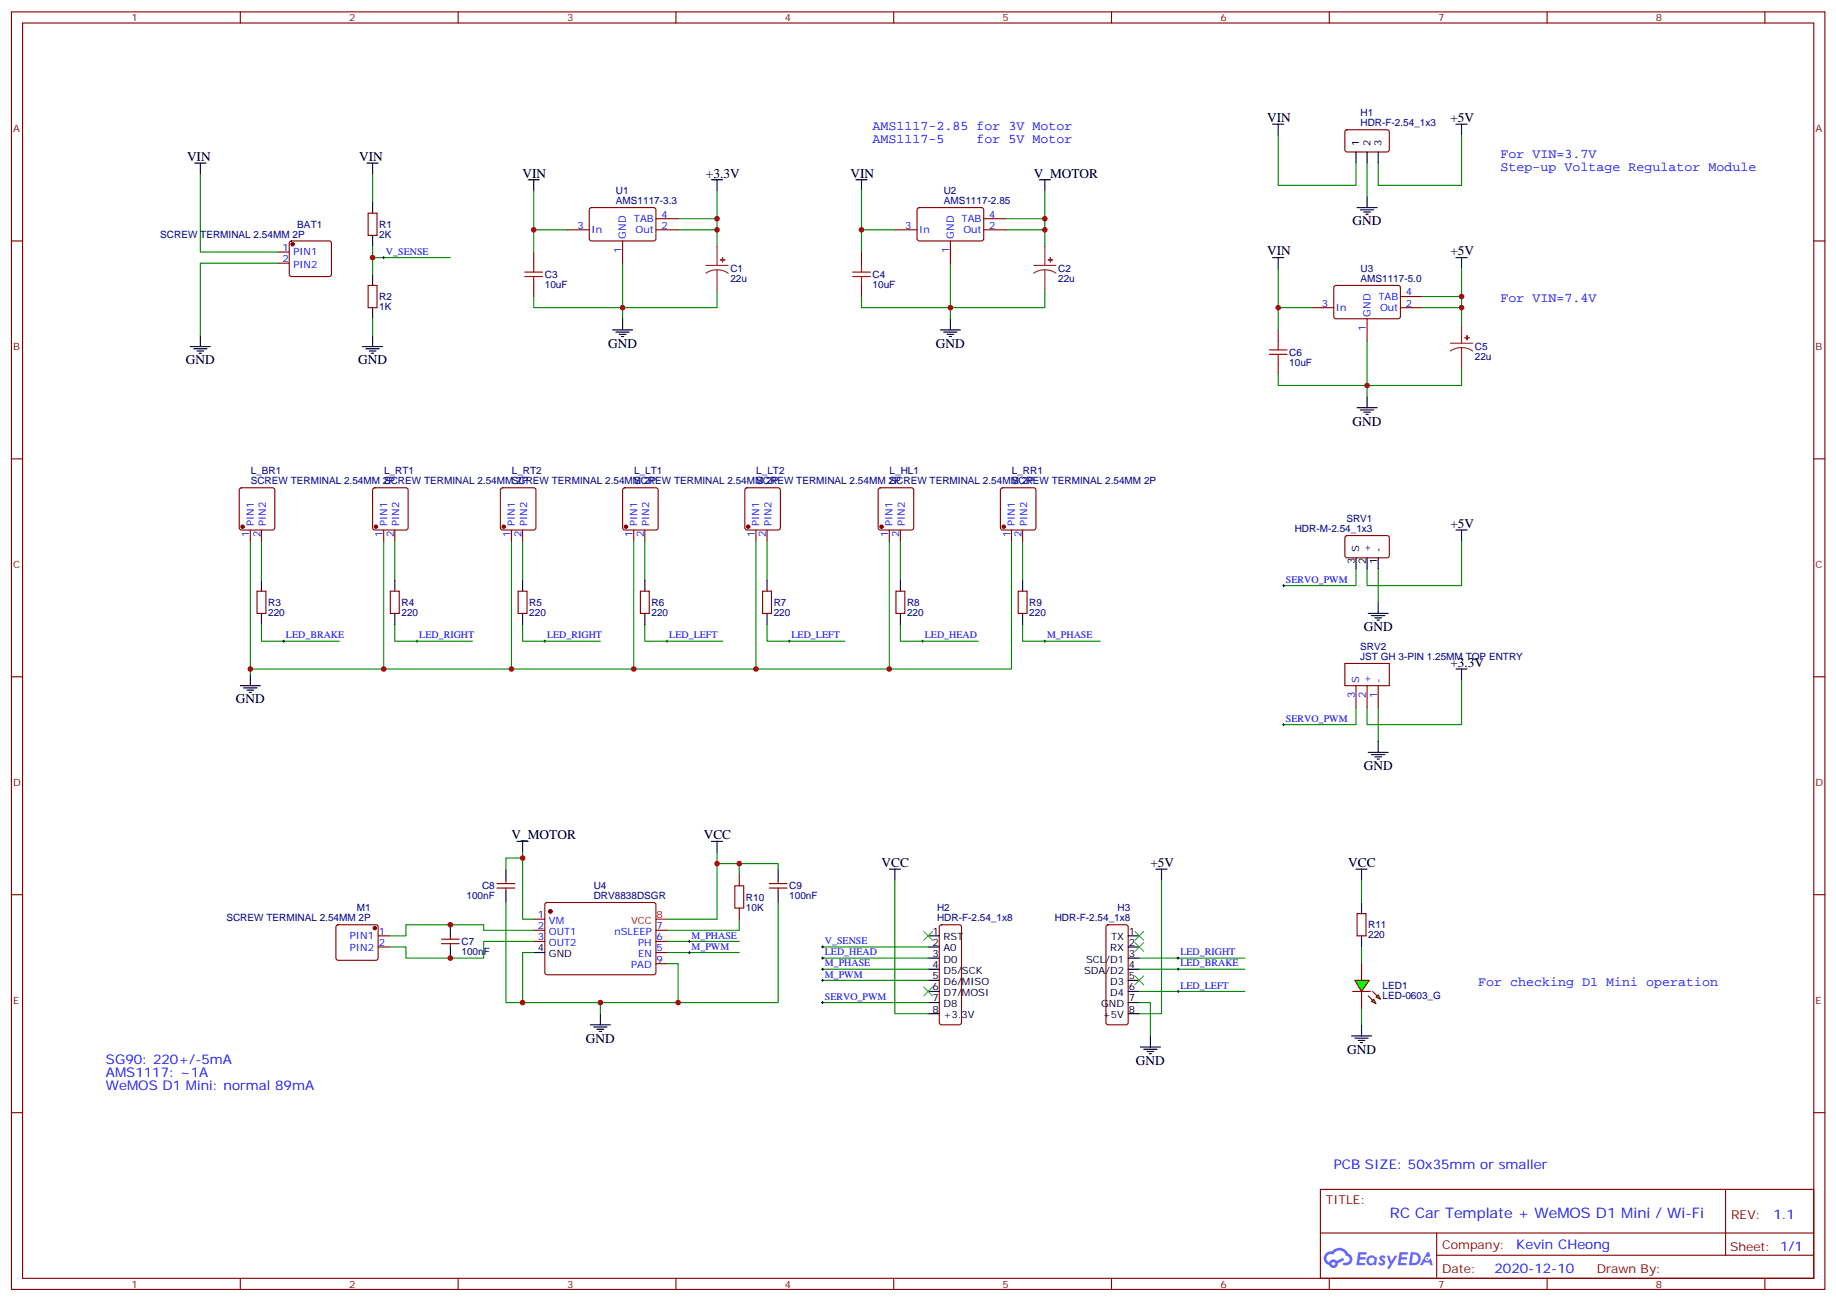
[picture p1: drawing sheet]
<svg xmlns="http://www.w3.org/2000/svg" width="583mm" height="413mm" viewBox="0 0 583 413" stroke-linecap="round" stroke-linejoin="round" font-family="sans-serif">
<g fill="none" stroke="#870000" stroke-width=".35">
<path d="M3.6 3.8h575.8v405.3h-575.8zM7.2 7.3h568.6v398.3h-568.6zM76.3 3.8v3.5M145.5 3.8v3.5M214.6 3.8v3.5M283.7 3.8v3.5M352.9 3.8v3.5M422 3.8v3.5M491.2 3.8v3.5M560.3 3.8v3.5M3.6 76.4h3.6M575.8 76.4h3.6"/>
<path d="M3.6 145.6h3.6M575.8 145.6h3.6M3.6 214.7h3.6M575.8 214.7h3.6M3.6 283.9h3.6M575.8 283.9h3.6M3.6 353h3.6M575.8 353h3.6M419.2 377.4h156.6v28.2h-156.6zM547.8 377.4v20.9M419.2 391.2h156.5M456.1 398.3h119.6"/>
<path d="M456.1 391.2v14.1M76.3 405.6v3.5M145.5 405.6v3.5M214.6 405.6v3.5M283.7 405.6v3.5M352.9 405.6v3.5M422 405.6v3.5M491.2 405.6v3.5M560.3 405.6v3.5"/>
</g>
<g fill="#5487ff">
<path d="M438.2 398.5a1.22 1.22 0 0 1 1.7 .3l-.4 .6a.47 .47 0 0 0-.3-.4 .47 .47 0 0 0-.5 .2l.1 .2a1.14 1.14 0 0 1 .8 1.8 1.14 1.14 0 0 1-1.9-.1l-.2-.2 .5-.5 .7 .4a.29 .29 0 0 0 .3-.2 .29 .29 0 0 0-.2-.4 1.04 1.04 0 0 1-.6-1.7z"/>
<path d="M431.2 397.3h2.4l.3 .2-.2 .5h-1.8l-.1 .9h1.5l.3 .4-.3 .3h-1.6l-.2 1.1 1.7 .1 .2 .3-.2 .3h-2.6z"/>
<path d="M444.3 397.3l2.7 .2-.1 .5h-1.8l-.2 .9h1.6l.3 .4-.4 .3h-1.6l-.1 1.1 1.7 .1 .2 .3-.2 .3h-2.6z"/>
<path d="M453.1 397.3h.7l.3 1.2-.6 .4a.69 .69 0 0 0-1 .2 .69 .69 0 0 0 .4 1 .69 .69 0 0 0 .9-.6l.5-.3 .6 2.2h-.8l-.2-.8h-1.8l-.5 .8h-.8z"/>
<path d="M440.3 398.4h.8l.6 1.8 1.1-1.8h.9l-2.6 4.2h-.8l.9-1.6z"/>
<path d="M447.9 397.3l-.6 4.1h1.3a2.11 2.11 0 0 0 2.5-2.1 2.11 2.11 0 0 0-2.5-2zM448.6 398a1.43 1.43 0 0 1 1.6 1.6 1.43 1.43 0 0 1-2 1.1z"/>
<path d="M434.2 398.9a1.54 1.54 0 0 0-.1 2.2 1.54 1.54 0 0 0 2.2 .1l.6 .2 .3-2.2-.6-.3a1.49 1.49 0 0 0-2.4 0zM434.5 399.9a.94 .94 0 0 1 1.8 0 .94 .94 0 0 1-1.8 0z"/>
<path d="M420.9 397.7a2.18 2.18 0 0 0 1.1 3.7 1.44 1.44 0 0 0 1.6 .9 1.44 1.44 0 0 0 1.2-1.5l2-1-.5-.7-1.9 1a1.47 1.47 0 0 0-2.4 .4 1.39 1.39 0 0 1-.7-1.9 1.39 1.39 0 0 1 2-.5 2.12 2.12 0 0 1 2.2-1.3 2.12 2.12 0 0 1 1.9 1.7 1.14 1.14 0 0 1 1.1 1.4 1.14 1.14 0 0 1-1.7 .7 .43 .43 0 0 0-.5 .4 .43 .43 0 0 0 .4 .5 1.98 1.98 0 0 0 2.5-1.3 1.98 1.98 0 0 0-1.2-2.5 3.1 3.1 0 0 0-5.3-.7l-.9 .1zM422.8 401a.55 .55 0 0 1 1.1 0 .55 .55 0 0 1-1.1 0z"/>
<circle cx="453.1" cy="399.4" r=".26"/>
</g>
<g fill="#870000" stroke="#870000" stroke-width=".35">
<circle cx="174.7" cy="289.2" r=".53"/>
<circle cx="119" cy="294.5" r=".53"/>
<circle cx="92.9" cy="77.5" r=".53"/>
<circle cx="77" cy="167.1" r=".53"/>
<circle cx="119.3" cy="167.1" r=".53"/>
<circle cx="159.9" cy="167.1" r=".53"/>
<circle cx="198.7" cy="167.1" r=".53"/>
<circle cx="237.5" cy="167.1" r=".53"/>
<circle cx="279.9" cy="167.1" r=".53"/>
<circle cx="318.7" cy="167.1" r=".53"/>
</g>
<g fill="none" stroke="#870000" stroke-width=".35">
<path d="M427.2 41.4l.5-.2h12.9l.5 .7-.1 5.9-.6 .4h-13l-.4-.7v-5.6zM88.3 80h3.5M92.1 76.7l.4-.3h12l.5 .3 .2 .5v9.8l-.2 .5-.5 .2h-12l-.5-.2-.2-.5v-9.8zM116.9 67.6h2.8v7.1h-2.8zM169.4 80v3.5M180 72.9h7.1M187.3 66.1l.5-.2h20l.4 .7v9.4l-.7 .4h-20l-.4-.7v-9.1zM197.7 76.4v7.1M208.2 72.9h7.1M208.2 69.4h7.1M273.5 80v3.5M284.1 72.9h7"/>
<path d="M291.4 66.1l.5-.2h20l.4 .7-.1 9.4-.6 .4h-20l-.5-.7v-9.1zM301.7 76.4v7.1M312.3 72.9h7.1M312.3 69.4h7.1M88.3 83.5h3.5M116.9 90.6h2.8v7h-2.8zM169.4 90.6v3.5M273.5 90.6v3.5M416.4 97.6h7M423.7 90.8l.4-.2h20.1l.4 .7-.1 9.4-.6 .4h-20l-.5-.7v-9.1zM444.6 97.6h7.1M444.6 94.1h7.1"/>
<path d="M405.8 104.7v3.5M405.8 115.3v3.5M434 101.1v7.1M76.2 155l.5-.2h9.8l.5 .2 .2 .5v12l-.2 .5-.5 .2h-9.8l-.5-.3-.2-.4v-12zM118.5 155l.5-.2h9.9l.5 .2 .2 .5v12l-.3 .5-.4 .2h-9.9l-.5-.3-.2-.4v-12zM159.1 155l.5-.2h9.8l.5 .2 .2 .5v12l-.2 .5-.5 .2h-9.8l-.5-.3-.2-.4v-12zM197.9 155l.5-.2h9.8l.5 .2 .3 .5v12l-.3 .5-.5 .2h-9.8l-.5-.3-.2-.4v-12zM236.7 155l.5-.2h9.9l.4 .2 .3 .5v12l-.3 .5-.4 .2h-9.9l-.5-.3-.2-.4v-12zM279 155l.5-.2h9.9l.5 .2 .2 .5v12l-.2 .5-.5 .2h-9.9l-.5-.3-.2-.4v-12zM317.8 155l.5-.2h9.9l.5 .2 .2 .5v12l-.2 .5-.5 .2h-9.9l-.5-.3-.2-.4v-12zM79.5 168.2v3.5M83 168.2v3.5"/>
<path d="M121.8 168.2v3.5M125.3 168.2v3.5M162.4 168.2v3.5M165.9 168.2v3.5M201.2 168.2v3.5M204.7 168.2v3.5M240 168.2v3.5M243.5 168.2v3.5M282.3 168.2v3.5M285.9 168.2v3.5M321.1 168.2v3.5M324.7 168.2v3.5"/>
<path d="M427.2 170.1l.5-.2 12.9 .1 .5 .6-.1 6-.6 .4-13-.1-.4-.6v-5.7zM81.6 187.6h2.8v7h-2.8zM123.9 187.6h2.9v7h-2.9zM164.5 187.6h2.8v7h-2.8zM203.3 187.6h2.8v7h-2.8zM242.1 187.6h2.8v7h-2.8zM284.4 187.6h2.9v7h-2.9zM323.3 187.6h2.8v7h-2.8zM427 210.5h14.1v7.1h-14.1zM430.5 217.6v7M434 217.6v7M437.6 217.6v7"/>
<path d="M234.7 277.5v3.6M106.9 293.6l.5-.2h11.9l.5 .2 .3 .5v9.9l-.3 .5-.5 .2h-11.9l-.5-.2-.3-.5v-9.9zM120.1 296.9h3.5M140.2 299.4h5.6M140.2 298h5.6M143 296.9v1.1M143 299.4v1.1M169.4 291.6h3.6M169.4 295.2h3.6M169.4 298.7h3.6M173.2 286.6l.5-.3 34.1 .1 .4 .7v21.7l-.7 .5-34.1-.1-.4-.6v-21.5zM208.2 295.2h3.6"/>
<path d="M208.2 298.7h3.6M234.7 288.1v3.5M298.4 293.6l.5-.2h5.7l.5 .2 .2 .5v30.3l-.3 .5-.4 .3h-5.7l-.5-.3-.2-.5v-30.3zM351.4 293.6l.4-.2h5.7l.5 .2 .2 .5v30.3l-.3 .5-.4 .3h-5.7l-.5-.3-.2-.5v-30.3zM430.8 289.9h2.9v7h-2.9zM120.1 300.5h3.5M208.2 302.2h3.6M208.2 305.8h3.6M432.3 305.8v5.2M432.3 314.6v5.3"/>
</g>
<g fill="none" stroke="#000" stroke-width=".35">
<path d="M404 39.4h3.6M405.8 39.4v3.5M462.2 39.4h3.6M464 39.4v3.5M61.8 51.8h3.6M63.6 51.8v3.5M116.5 51.8h3.6M118.3 51.8v3.5M167.7 57h3.5M169.4 57v3.6M225.9 57h3.5M227.6 57v3.6"/>
<path d="M271.7 57h3.6M273.5 57v3.6M330 57h3.5M331.7 57v3.6M430.5 48.2v3.6M434 48.2v3.6M437.6 48.2v3.6M118.3 64.1v3.5M118.3 74.7v3.5M430.8 65.9h6.4M431.9 66.6h4.2M433 67.3h2.1"/>
<path d="M433.7 68h.7M434 62.3v3.6M118.3 87v3.6M118.3 97.6v3.5M404 81.7h3.6M405.8 81.7v3.6M462.2 81.7h3.6M464 81.7v3.6M60.4 110h6.4M61.5 110.7h4.2M62.5 111.4h2.2M63.3 112.1h.7"/>
<path d="M63.6 106.4v3.6M115.1 110h6.4M116.2 110.7h4.2M117.2 111.4h2.1M117.9 112.1h.7M118.3 106.4v3.6M194.5 104.7h6.3M195.5 105.4h4.3M196.6 106.1h2.1M197.3 106.8h.7M197.7 101.1v3.6M298.6 104.7h6.3"/>
<path d="M299.6 105.4h4.2M300.7 106.1h2.1M301.4 106.8h.7M301.7 101.1v3.6M430.8 129.4h6.4M431.9 130.1h4.2M433 130.8h2.1M433.7 131.5h.7M434 125.8v3.6M430.5 177v3.5M434 177v3.5M437.6 177v3.5"/>
<path d="M462.2 168.2h3.6M464 168.2v3.5M83 184v3.6M83 194.6v3.6M125.3 184v3.6M125.3 194.6v3.6M165.9 184v3.6M165.9 194.6v3.6M204.7 184v3.6M204.7 194.6v3.6M243.5 184v3.6M243.5 194.6v3.6"/>
<path d="M285.9 184v3.6M285.9 194.6v3.6M324.7 184v3.6M324.7 194.6v3.6M434.4 194.6h6.3M435.4 195.3h4.3M436.5 196h2.1M437.2 196.7h.7M437.6 191.1v3.5M76.3 217.6h6.4M77.4 218.3h4.2M78.4 219h2.1"/>
<path d="M79.1 219.7h.7M79.5 214v3.6M462.2 212.3h3.6M464 212.3v3.5M434.4 238.7h6.3M435.4 239.4h4.3M437.6 235.2v3.5M436.5 240.1h2.1M437.2 240.8h.7M164.1 266.9h3.6M165.9 266.9v3.6M225.9 266.9h3.5"/>
<path d="M227.6 266.9v3.6M282.3 275.8h3.6M284.1 275.8v3.5M367 275.8h3.5M368.8 275.8v3.5M430.5 275.8h3.5M432.3 275.8v3.5M143 293.4v3.5M294.7 296.9h3.5M358.2 296.9h3.5M432.3 286.3v3.6M432.3 296.9v3.6"/>
<path d="M143 300.5v3.5M169.4 302.2h3.6M294.7 300.5h3.5M294.7 304h3.5M294.7 307.5h3.5M294.7 311h3.5M294.7 314.6h3.5M294.7 318.1h3.5M358.2 300.5h3.5M358.2 304h3.5M358.2 307.5h3.5M358.2 311h3.5"/>
<path d="M358.2 314.6h3.5M358.2 318.1h3.5M187.4 325.2h6.4M188.5 325.9h4.2M189.5 326.6h2.2M190.3 327.3h.7M190.6 321.6v3.6M294.7 321.6h3.5M358.2 321.6h3.5M362.1 332.2h6.3M363.1 332.9h4.2M364.2 333.6h2.1"/>
<path d="M364.9 334.3h.7M365.2 328.7v3.5M429.1 328.7h6.3M430.1 329.4h4.3M431.2 330.1h2.1M431.9 330.8h.7M432.3 325.2v3.5"/>
</g>
<path d="M208.2 291.6h3.6" fill="none" stroke="#f00" stroke-width=".35"/>
<g fill="none" stroke="#a10000" stroke-width=".35">
<path d="M166.6 87.7h5.7M166.6 86.3h5.7M169.4 83.5v2.8M169.4 87.7v2.9M270.7 87.7h5.6M270.7 86.3h5.6M273.5 83.5v2.8M273.5 87.7v2.9M403 112.4h5.6M403 111h5.6M405.8 108.2v2.8M405.8 112.4v2.9"/>
<path d="M233.3 281.1h2.8v7h-2.8z"/>
</g>
<g fill="none" stroke="#8c2424" stroke-width=".35">
<path d="M227.6 78.2v6M331.7 78.2v6M224.1 84.2h7.1M227.6 85.6l-1.8 .3-1.7 .8M227.6 85.6l1.9 .3 1.7 .8M227.6 85.6v6.7M328.2 84.2h7M331.7 85.6l-1.8 .3-1.7 .8M331.7 85.6l1.9 .3 1.6 .8M331.7 85.6v6.7M460.5 108.9h7M464 110.3l-1.8 .2-1.7 .9"/>
<path d="M464 110.3l1.9 .3 1.6 .8M464 102.9v6M464 110.3v6.7"/>
</g>
<g fill="#8c2424" stroke="#8c2424" stroke-width=".35">
<path d="M465.1 107.1l1.4 .1z"/>
<path d="M465.7 106.4l.1 1.4z"/>
<path d="M228.7 82.4l1.4 .1z"/>
<path d="M229.4 81.7v1.4z"/>
<path d="M332.8 82.4l1.4 .1z"/>
<path d="M333.4 81.7l.1 1.4z"/>
</g>
<g fill="none" stroke="#008700" stroke-width=".35">
<path d="M63.6 55.3v24.7h24.7M118.3 55.3v8.8M405.8 42.9v15.9h24.7v-7M434 51.8v10.5M464 42.9v15.9h-26.4v-7M118.3 78.2v8.8M169.4 60.6v12.3M180 72.9h-10.6v7.1M215.3 69.4h12.3v3.5M215.3 72.9h12.3v5.3M227.6 60.6v8.8M273.5 60.6v12.3"/>
<path d="M284.1 72.9h-10.6v7.1M319.4 69.4h12.3v3.5M319.4 72.9h12.3v5.3M331.7 60.6v8.8M88.3 83.5h-24.7v22.9M118.3 81.7h24.7M197.7 83.5v17.6M227.6 92.3v5.3h-58.2v-3.5M301.7 83.5v17.6M331.7 92.3v5.3h-58.2v-3.5M405.8 85.3v12.3M416.4 97.6h-10.6v7.1"/>
<path d="M451.7 97.6h12.3v5.3M451.7 94.1h12.3v3.5M464 85.3v8.8M118.3 101.1v5.3M434 108.2v17.6M464 117v5.3h-58.2v-3.5M79.5 171.7v42.3M83 171.7v12.3M121.8 171.7v40.6M125.3 171.7v12.3M162.4 171.7v40.6M165.9 171.7v12.3"/>
<path d="M201.2 171.7v40.6M204.7 171.7v12.3M240 171.7v40.6M243.5 171.7v12.3M282.3 171.7v40.6M285.9 171.7v12.3M321.1 171.7v40.6h-241.6M324.7 171.7v12.3M464 171.7v14.1h-30v-5.3M83 198.2v5.2h24.7M125.3 198.2v5.2h24.7M165.9 198.2v5.2h24.7"/>
<path d="M204.7 198.2v5.2h24.7M243.5 198.2v5.2h24.7M285.9 198.2v5.2h24.7M324.7 198.2v5.2h24.7M430.5 180.5v5.3h-22.9M437.6 180.5v10.6M464 215.8v14.1h-30v-5.3M430.5 224.6v5.3h-22.9M437.6 224.6v10.6M165.9 270.5v21.1h3.5M227.6 270.5v21.1h-15.8M227.6 274h7.1v3.5"/>
<path d="M284.1 279.3v42.3h10.6M368.8 279.3v42.3h-7.1M432.3 279.3v7M169.4 295.2h-15.8v-1.8h-24.7v3.5h-5.3M169.4 298.7h-15.8v5.3h-24.7v-3.5h-5.3M211.8 298.7h22.9M234.7 291.6v3.6h-22.9M169.4 302.2h-3.5v15.9h24.7v3.5M211.8 305.8h3.5v12.3h-24.7M211.8 302.2h22.9M261.2 300.5h33.5M261.2 304h33.5"/>
<path d="M261.2 307.5h33.5M261.2 311h33.5M261.2 318.1h33.5M361.7 318.1h3.5v10.6M361.7 304h33.5M361.7 307.5h33.5M361.7 314.6h33.5M432.3 300.5v5.3M432.3 319.9v5.3"/>
</g>
<g fill="none" stroke="#000" stroke-width=".32">
<path d="M121.5 81.7h.7M121.8 81.4v.7M407.2 185.8h.7M407.6 185.5v.7M89.7 203.4h.7M90.1 203.1v.7M132 203.4h.8M132.4 203.1v.7M172.6 203.4h.7M173 203.1v.7M211.4 203.4h.7M211.8 203.1v.7"/>
<path d="M250.2 203.4h.7M250.6 203.1v.7M292.6 203.4h.7M292.9 203.1v.7M331.4 203.4h.7M331.7 203.1v.7M407.2 229.9h.7M407.6 229.6v.7M218.5 298.7h.7M218.8 298.3v.7M218.5 302.2h.7M218.8 301.9v.7"/>
<path d="M260.8 300.5h.7M260.8 307.5h.7M260.8 318.1h.7M261.2 300.1v.7M261.2 307.2v.7M261.2 317.7v.8M373.7 307.5h.7M373.7 304h.7M373.7 314.6h.7M374.1 303.6v.7M374.1 307.2v.7M374.1 314.2v.7"/>
</g>
<path d="M293.3 295.5l2.8 2.8M296.1 295.5l-2.8 2.8M360.3 295.5l2.8 2.8M360.3 299l2.8 2.9M363.1 295.5l-2.8 2.8M363.1 299l-2.8 2.9M293.3 313.2l2.8 2.8M296.1 313.2l-2.8 2.8M360.3 309.6l2.8 2.9M363.1 309.6l-2.8 2.9" fill="none" stroke="#3c3" stroke-width=".35"/>
<g fill="#0f0" stroke="#870000" stroke-width=".35">
<path d="M435.4 317.7l.7-.7 .7 1.5z"/>
<path d="M436.8 316.3l.8-.7 .7 1.4z"/>
</g>
<g fill="#870000" stroke="#870000" stroke-width=".35">
<path d="M434.4 316l1.4 1.4z"/>
<path d="M435.8 314.6l1.4 1.4z"/>
</g>
<path d="M429.4 314.6h5.7z" fill="#f00" stroke="#870000" stroke-width=".35"/>
<path d="M430.1 311h4.6l-2.4 3.6z" fill="#0f0" stroke="#870000" stroke-width=".35"/>
<path d="M160.6 279.3v1.1M247.1 279.3v1.1M157.8 281.8h5.6M157.8 280.4h5.6M160.6 281.8v1M244.2 281.8h5.7M244.2 280.4h5.7M247.1 281.8v1" fill="none" stroke="#870000" stroke-width=".35"/>
<path d="M160.6 275.8v3.5M247.1 275.8v3.5M160.6 282.8v3.5M247.1 282.8v3.5" fill="none" stroke="#000" stroke-width=".35"/>
<path d="M165.9 272.2h-5.3v3.6M234.7 274h12.4v1.8M160.6 286.3v31.8h5.3M247.1 286.3v31.8h-31.8" fill="none" stroke="#008700" stroke-width=".35"/>
<path d="M260.8 311h.7M260.8 304h.7M261.2 303.6v.7M261.2 310.7v.7" fill="none" stroke="#000" stroke-width=".32"/>
<g fill="#c00">
<circle cx="464" cy="97.6" r=".88"/>
<circle cx="434" cy="122.3" r=".88"/>
<circle cx="197.7" cy="97.6" r=".88"/>
<circle cx="227.6" cy="72.9" r=".88"/>
<circle cx="301.7" cy="97.6" r=".88"/>
<circle cx="331.7" cy="72.9" r=".88"/>
<circle cx="190.6" cy="318.1" r=".88"/>
<circle cx="464" cy="94.1" r=".88"/>
<circle cx="227.6" cy="69.4" r=".88"/>
<circle cx="227.6" cy="274" r=".88"/>
<circle cx="143" cy="293.4" r=".88"/>
<circle cx="143" cy="304" r=".88"/>
<circle cx="405.8" cy="97.6" r=".88"/>
<circle cx="273.5" cy="72.9" r=".88"/>
<circle cx="169.4" cy="72.9" r=".88"/>
<circle cx="331.7" cy="69.4" r=".88"/>
<circle cx="79.5" cy="212.3" r=".88"/>
<circle cx="282.3" cy="212.3" r=".88"/>
<circle cx="240" cy="212.3" r=".88"/>
<circle cx="201.2" cy="212.3" r=".88"/>
<circle cx="162.4" cy="212.3" r=".88"/>
<circle cx="121.8" cy="212.3" r=".88"/>
<circle cx="118.3" cy="81.7" r=".88"/>
<circle cx="215.3" cy="318.1" r=".88"/>
<circle cx="234.7" cy="274" r=".88"/>
<circle cx="165.9" cy="272.2" r=".88"/>
<circle cx="165.9" cy="318.1" r=".88"/>
</g>
<text font-size="4.6" fill="#00f" x="441.3" y="386.4">RC Car Template + WeMOS D1 Mini / Wi-Fi</text>
<g font-size="4.2" fill="#00f">
<text x="277" y="41.2">AMS1117-2.85 for 3V Motor</text>
<text x="277" y="45.4">AMS1117-5</text>
<text x="310.1" y="45.4">for 5V Motor</text>
<text x="476.4" y="50">For VIN=3.7V</text>
<text x="476.4" y="54.2">Step-up Voltage Regulator Module</text>
<text x="476.4" y="95.8">For VIN=7.4V</text>
<text x="469.3" y="312.8">For checking D1 Mini operation</text>
<text x="33.6" y="337.5">SG90: 220+/-5mA</text>
<text x="33.6" y="341.7">AMS1117: ~1A</text>
<text x="33.6" y="346">WeMOS D1 Mini: normal 89mA</text>
<text x="423.4" y="371">PCB SIZE: 50x35mm or smaller</text>
<text x="563" y="386.6">1.1</text>
<text x="481.4" y="396.2">Kevin CHeong</text>
<text x="474.5" y="404">2020-12-10</text>
</g>
<g font-size="4.2">
<text x="402.3" y="38.7">VIN</text>
<text x="460.5" y="38.7">+5V</text>
<text x="59.4" y="51">VIN</text>
<text x="114.1" y="51">VIN</text>
<text x="165.9" y="56.3">VIN</text>
<text x="224.1" y="56.3">+3.3V</text>
<text x="270" y="56.3">VIN</text>
<text x="328.2" y="56.3">V_MOTOR</text>
<text x="429.4" y="71.5">GND</text>
<text x="402.3" y="81">VIN</text>
<text x="460.5" y="81">+5V</text>
<text x="193.1" y="110.3">GND</text>
<text x="297.1" y="110.3">GND</text>
<text x="59" y="115.6">GND</text>
<text x="113.7" y="115.6">GND</text>
<text x="429.4" y="135">GND</text>
<text x="460.5" y="167.5">+5V</text>
<text x="433" y="200.3">GND</text>
<text x="460.5" y="211.6">+3.3V</text>
<text x="74.9" y="223.2">GND</text>
<text x="433" y="244.4">GND</text>
<text x="162.4" y="266.2">V_MOTOR</text>
<text x="223.4" y="266.2">VCC</text>
<text x="279.9" y="275.1">VCC</text>
<text x="365.2" y="275.1">+5V</text>
<text x="428" y="275.1">VCC</text>
<text x="186" y="330.8">GND</text>
<text x="427.7" y="334.3">GND</text>
<text x="360.6" y="337.9">GND</text>
</g>
<g font-size="3.9" fill="#800">
<text x="421" y="382">TITLE:</text>
<text x="549.6" y="386.6">REV:</text>
<text x="457.9" y="396.2">Company:</text>
<text x="549.2" y="396.8">Sheet: 1/1</text>
<text x="457.9" y="403.8">Date:</text>
<text x="506.9" y="403.9">Drawn By:</text>
</g>
<g font-size="3.2" fill="#800">
<text x="41.7" y="6.8">1</text>
<text x="110.9" y="6.8">2</text>
<text x="180" y="6.8">3</text>
<text x="249.2" y="6.8">4</text>
<text x="318.3" y="6.8">5</text>
<text x="387.5" y="6.8">6</text>
<text x="456.6" y="6.8">7</text>
<text x="525.7" y="6.8">8</text>
<text x="4.2" y="41.9">A</text>
<text x="576.4" y="41.9">A</text>
<text x="4.2" y="111">B</text>
<text x="576.4" y="111">B</text>
<text x="4.2" y="180.2">C</text>
<text x="576.4" y="180.2">C</text>
<text x="4.2" y="249.3">D</text>
<text x="576.4" y="249.3">D</text>
<text x="4.2" y="318.5">E</text>
<text x="576.4" y="318.5">E</text>
<text x="41.7" y="408.6">1</text>
<text x="110.9" y="408.6">2</text>
<text x="180" y="408.6">3</text>
<text x="249.2" y="408.6">4</text>
<text x="318.3" y="408.6">5</text>
<text x="387.5" y="408.6">6</text>
<text x="456.6" y="408.6">7</text>
<text x="525.7" y="408.6">8</text>
</g>
<g font-size="3.2" fill="#000080">
<text x="431.9" y="40.1">HDR-F-2.54_1x3</text>
<text x="431.9" y="36.9">H1</text>
<text x="195.6" y="64.7">AMS1117-3.3</text>
<text x="195.6" y="61.5">U1</text>
<text x="299.6" y="64.7">AMS1117-2.85</text>
<text x="299.6" y="61.5">U2</text>
<text x="50.9" y="75.4">SCREW TERMINAL 2.54MM 2P</text>
<text x="94.4" y="72.2">BAT1</text>
<text x="120.4" y="75.4">2K</text>
<text x="120.4" y="72.2">R1</text>
<text x="173" y="88.2">C3</text>
<text x="231.9" y="89.6">22u</text>
<text x="231.9" y="86.4">C1</text>
<text x="277" y="88.2">C4</text>
<text x="336" y="89.6">22u</text>
<text x="336" y="86.4">C2</text>
<text x="431.9" y="89.4">AMS1117-5.0</text>
<text x="431.9" y="86.2">U3</text>
<text x="120.4" y="95.1">R2</text>
<text x="173" y="91.4">10uF</text>
<text x="277" y="91.4">10uF</text>
<text x="120.4" y="98.3">1K</text>
<text x="409.3" y="112.9">C6</text>
<text x="468.2" y="111.1">C5</text>
<text x="409.3" y="116.1">10uF</text>
<text x="468.2" y="114.3">22u</text>
<text x="79.6" y="153.7">SCREW TERMINAL 2.54MM 2P</text>
<text x="79.6" y="150.5">L_BR1</text>
<text x="121.9" y="153.7">SCREW TERMINAL 2.54MM 2P</text>
<text x="121.9" y="150.5">L_RT1</text>
<text x="162.5" y="153.7">SCREW TERMINAL 2.54MM 2P</text>
<text x="162.5" y="150.5">L_RT2</text>
<text x="201.3" y="153.7">SCREW TERMINAL 2.54MM 2P</text>
<text x="201.3" y="150.5">L_LT1</text>
<text x="240.1" y="153.7">SCREW TERMINAL 2.54MM 2P</text>
<text x="240.1" y="150.5">L_LT2</text>
<text x="282.4" y="153.7">SCREW TERMINAL 2.54MM 2P</text>
<text x="282.4" y="150.5">L_HL1</text>
<text x="321.2" y="153.7">SCREW TERMINAL 2.54MM 2P</text>
<text x="321.2" y="150.5">L_RR1</text>
<text x="427.5" y="165.7">SRV1</text>
<text x="411.1" y="168.9">HDR-M-2.54_1x3</text>
<text x="85.1" y="195.5">220</text>
<text x="85.1" y="192.2">R3</text>
<text x="127.5" y="195.5">220</text>
<text x="127.5" y="192.2">R4</text>
<text x="168" y="195.5">220</text>
<text x="168" y="192.2">R5</text>
<text x="206.8" y="195.5">220</text>
<text x="206.8" y="192.2">R6</text>
<text x="245.6" y="195.5">220</text>
<text x="245.6" y="192.2">R7</text>
<text x="288" y="195.5">220</text>
<text x="288" y="192.2">R8</text>
<text x="326.8" y="195.5">220</text>
<text x="326.8" y="192.2">R9</text>
<text x="431.8" y="209.4">JST GH 3-PIN 1.25MM TOP ENTRY</text>
<text x="431.8" y="206.3">SRV2</text>
<text x="148.1" y="285.4">100nF</text>
<text x="153" y="282.2">C8</text>
<text x="188.5" y="285.3">DRV8838DSGR</text>
<text x="188.5" y="282.1">U4</text>
<text x="236.8" y="285.7">R10</text>
<text x="250.6" y="285.4">100nF</text>
<text x="250.6" y="282.2">C9</text>
<text x="71.9" y="292.3">SCREW TERMINAL 2.54MM 2P</text>
<text x="113.3" y="289.2">M1</text>
<text x="236.8" y="288.9">10K</text>
<text x="297.5" y="292.3">HDR-F-2.54_1x8</text>
<text x="297.5" y="289.1">H2</text>
<text x="334.9" y="292.3">HDR-F-2.54_1x8</text>
<text x="354.8" y="289.2">H3</text>
<text x="146.5" y="299.8">C7</text>
<text x="434.4" y="297.8">220</text>
<text x="434.4" y="294.5">R11</text>
<text x="146.5" y="303">100nF</text>
<text x="439" y="317">LED-0603_G</text>
<text x="439" y="313.9">LED1</text>
</g>
<g font-size="3.2">
<text x="431.6" y="46.5" transform="rotate(-90 431.6 46.5)">1</text>
<text x="435.1" y="46.5" transform="rotate(-90 435.1 46.5)">2</text>
<text x="438.6" y="46.5" transform="rotate(-90 438.6 46.5)">3</text>
<text x="430.1" y="179" transform="rotate(-90 430.1 179)">3</text>
<text x="431.6" y="175.2" transform="rotate(-90 431.6 175.2)">S</text>
<text x="433.7" y="179" transform="rotate(-90 433.7 179)">2</text>
<text x="435.1" y="175.2" transform="rotate(-90 435.1 175.2)">+</text>
<text x="437.2" y="179" transform="rotate(-90 437.2 179)">1</text>
<text x="438.6" y="175.2" transform="rotate(-90 438.6 175.2)">-</text>
<text x="296" y="296.6">1</text>
<text x="299.5" y="298.3">RST</text>
<text x="352.7" y="298.3">TX</text>
<text x="358.4" y="296.6">1</text>
<text x="170.8" y="301.9">4</text>
<text x="174.3" y="303.6">GND</text>
<text x="296" y="300.1">2</text>
<text x="296" y="303.6">3</text>
<text x="299.5" y="301.9">A0</text>
<text x="299.5" y="305.4">D0</text>
<text x="344.8" y="305.4">SCL/D1</text>
<text x="352.5" y="301.9">RX</text>
<text x="358.4" y="300.1">2</text>
<text x="358.4" y="303.6">3</text>
<text x="296" y="307.2">4</text>
<text x="296" y="310.7">5</text>
<text x="299.5" y="308.9">D5/SCK</text>
<text x="344.2" y="308.9">SDA/D2</text>
<text x="358.4" y="307.2">4</text>
<text x="358.4" y="310.7">5</text>
<text x="296" y="314.2">6</text>
<text x="296" y="317.7">7</text>
<text x="299.5" y="312.5">D6/MISO</text>
<text x="299.5" y="316">D7/MOSI</text>
<text x="352.4" y="312.5">D3</text>
<text x="352.4" y="316">D4</text>
<text x="358.4" y="314.2">6</text>
<text x="358.4" y="317.7">7</text>
<text x="296" y="321.3">8</text>
<text x="299.5" y="319.5">D8</text>
<text x="299.5" y="323">+3.3V</text>
<text x="349.6" y="319.5">GND</text>
<text x="350.1" y="323">+5V</text>
<text x="358.4" y="321.3">8</text>
</g>
<g font-size="3.2" fill="#00f">
<text x="201.2" y="70.4">TAB</text>
<text x="210" y="69">4</text>
<text x="305.3" y="70.4">TAB</text>
<text x="314.1" y="69">4</text>
<text x="183.3" y="72.6">3</text>
<text x="187.8" y="74">In</text>
<text x="198.7" y="75.7" transform="rotate(-90 198.7 75.7)">GND</text>
<text x="201.8" y="74">Out</text>
<text x="210" y="72.6">2</text>
<text x="287.4" y="72.6">3</text>
<text x="291.9" y="74">In</text>
<text x="302.8" y="75.7" transform="rotate(-90 302.8 75.7)">GND</text>
<text x="305.9" y="74">Out</text>
<text x="314.1" y="72.6">2</text>
<text x="89.6" y="79.6">1</text>
<text x="89.6" y="83.1">2</text>
<text x="93.1" y="81">PIN1</text>
<text x="122.5" y="80.9">V_SENSE</text>
<text x="197.3" y="80.2" transform="rotate(-90 197.3 80.2)">1</text>
<text x="301.4" y="80.2" transform="rotate(-90 301.4 80.2)">1</text>
<text x="93.1" y="84.9">PIN2</text>
<text x="437.6" y="95.1">TAB</text>
<text x="446.4" y="93.7">4</text>
<text x="419.7" y="97.3">3</text>
<text x="424.1" y="98.7">In</text>
<text x="435.1" y="100.4" transform="rotate(-90 435.1 100.4)">GND</text>
<text x="438.1" y="98.7">Out</text>
<text x="446.4" y="97.3">2</text>
<text x="433.7" y="104.9" transform="rotate(-90 433.7 104.9)">1</text>
<text x="80.5" y="166.9" transform="rotate(-90 80.5 166.9)">PIN1</text>
<text x="84.4" y="166.9" transform="rotate(-90 84.4 166.9)">PIN2</text>
<text x="122.9" y="166.9" transform="rotate(-90 122.9 166.9)">PIN1</text>
<text x="126.8" y="166.9" transform="rotate(-90 126.8 166.9)">PIN2</text>
<text x="163.4" y="166.9" transform="rotate(-90 163.4 166.9)">PIN1</text>
<text x="167.3" y="166.9" transform="rotate(-90 167.3 166.9)">PIN2</text>
<text x="202.2" y="166.9" transform="rotate(-90 202.2 166.9)">PIN1</text>
<text x="206.1" y="166.9" transform="rotate(-90 206.1 166.9)">PIN2</text>
<text x="241.1" y="166.9" transform="rotate(-90 241.1 166.9)">PIN1</text>
<text x="244.9" y="166.9" transform="rotate(-90 244.9 166.9)">PIN2</text>
<text x="283.4" y="166.9" transform="rotate(-90 283.4 166.9)">PIN1</text>
<text x="287.3" y="166.9" transform="rotate(-90 287.3 166.9)">PIN2</text>
<text x="322.2" y="166.9" transform="rotate(-90 322.2 166.9)">PIN1</text>
<text x="326.1" y="166.9" transform="rotate(-90 326.1 166.9)">PIN2</text>
<text x="79.1" y="170.4" transform="rotate(-90 79.1 170.4)">1</text>
<text x="82.7" y="170.4" transform="rotate(-90 82.7 170.4)">2</text>
<text x="121.5" y="170.4" transform="rotate(-90 121.5 170.4)">1</text>
<text x="125" y="170.4" transform="rotate(-90 125 170.4)">2</text>
<text x="162" y="170.4" transform="rotate(-90 162 170.4)">1</text>
<text x="165.6" y="170.4" transform="rotate(-90 165.6 170.4)">2</text>
<text x="200.8" y="170.4" transform="rotate(-90 200.8 170.4)">1</text>
<text x="204.4" y="170.4" transform="rotate(-90 204.4 170.4)">2</text>
<text x="239.6" y="170.4" transform="rotate(-90 239.6 170.4)">1</text>
<text x="243.2" y="170.4" transform="rotate(-90 243.2 170.4)">2</text>
<text x="282" y="170.4" transform="rotate(-90 282 170.4)">1</text>
<text x="285.5" y="170.4" transform="rotate(-90 285.5 170.4)">2</text>
<text x="320.8" y="170.4" transform="rotate(-90 320.8 170.4)">1</text>
<text x="324.3" y="170.4" transform="rotate(-90 324.3 170.4)">2</text>
<text x="408.3" y="184.9">SERVO_PWM</text>
<text x="90.8" y="202.6">LED_BRAKE</text>
<text x="133.1" y="202.6">LED_RIGHT</text>
<text x="173.7" y="202.6">LED_RIGHT</text>
<text x="212.5" y="202.6">LED_LEFT</text>
<text x="251.3" y="202.6">LED_LEFT</text>
<text x="293.6" y="202.6">LED_HEAD</text>
<text x="332.4" y="202.6">M_PHASE</text>
<text x="430.1" y="221.3" transform="rotate(-90 430.1 221.3)">3</text>
<text x="431.6" y="216.9" transform="rotate(-90 431.6 216.9)">S</text>
<text x="433.7" y="221.3" transform="rotate(-90 433.7 221.3)">2</text>
<text x="435.1" y="216.9" transform="rotate(-90 435.1 216.9)">+</text>
<text x="437.2" y="221.3" transform="rotate(-90 437.2 221.3)">1</text>
<text x="438.6" y="216.9" transform="rotate(-90 438.6 216.9)">-</text>
<text x="408.3" y="229">SERVO_PWM</text>
<text x="170.8" y="291.3">1</text>
<text x="174.3" y="293.1">VM</text>
<text x="111.1" y="298">PIN1</text>
<text x="120.2" y="296.6">1</text>
<text x="170.8" y="294.8">2</text>
<text x="170.8" y="298.3">3</text>
<text x="174.3" y="296.6">OUT1</text>
<text x="195.1" y="296.6">nSLEEP</text>
<text x="208.4" y="298.3">6</text>
<text x="208.4" y="294.8">7</text>
<text x="219.5" y="297.8">M_PHASE</text>
<text x="261.9" y="299.6">V_SENSE</text>
<text x="111.1" y="301.9">PIN2</text>
<text x="120.2" y="300.1">2</text>
<text x="174.3" y="300.1">OUT2</text>
<text x="202.6" y="303.6">EN</text>
<text x="202.6" y="300.1">PH</text>
<text x="208.4" y="301.9">5</text>
<text x="208.4" y="305.4">9</text>
<text x="219.5" y="301.3">M_PWM</text>
<text x="261.9" y="303.1">LED_HEAD</text>
<text x="374.8" y="303.1">LED_RIGHT</text>
<text x="200.4" y="307.2">PAD</text>
<text x="261.9" y="306.6">M_PHASE</text>
<text x="261.9" y="310.2">M_PWM</text>
<text x="374.8" y="306.6">LED_BRAKE</text>
<text x="261.9" y="317.2">SERVO_PWM</text>
<text x="374.8" y="313.7">LED_LEFT</text>
</g>
<g font-size="3.2" fill="#f00">
<text x="200.3" y="293.1">VCC</text>
<text x="208.4" y="291.3">8</text>
</g>
</svg>
